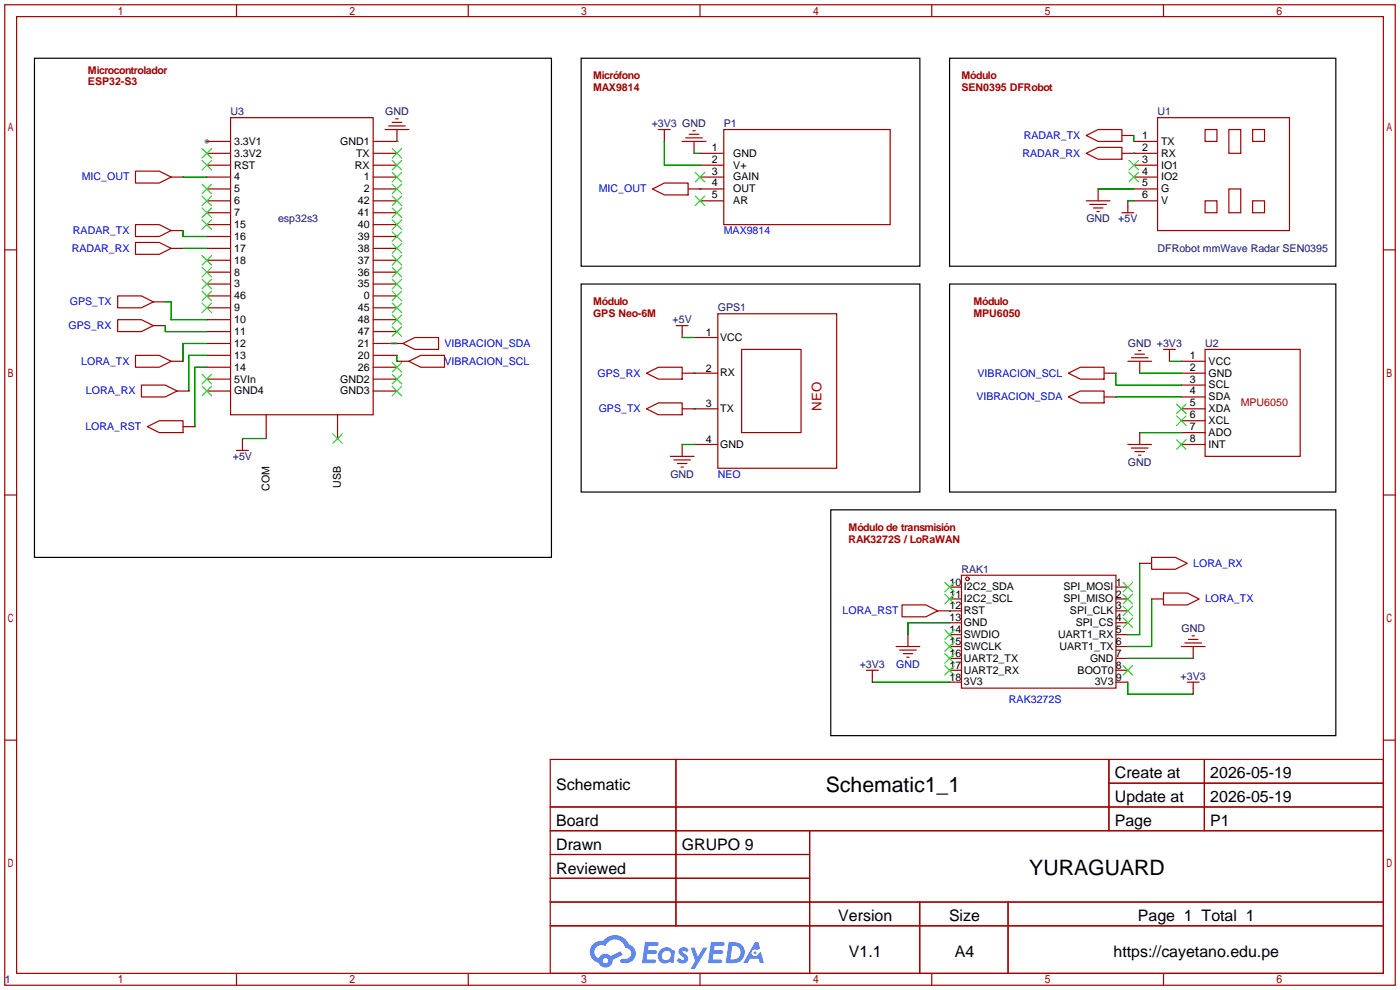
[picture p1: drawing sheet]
<svg xmlns="http://www.w3.org/2000/svg" width="299mm" height="212mm" viewBox="0 0 299 212" stroke-linecap="round" stroke-linejoin="round" font-family="sans-serif">
<circle cx="44.2" cy="30.2" r=".51" fill="#999"/>
<g fill="none" stroke="#a10000" stroke-width=".25">
<path d="M1 1h297.2v209.6h-297.2zM3.6 3.6h292.1v204.4h-292.1zM50.5 1v2.6M100.1 1v2.6M149.6 1v2.6M199.1 1v2.6M248.7 1v2.6M1 53.4h2.6M295.7 53.4h2.5M1 105.8h2.6M295.7 105.8h2.5M1 158.2h2.6"/>
<path d="M295.7 158.2h2.5M117.6 162.3h178.1v45.7h-178.1zM117.6 172.5h178.1M117.6 177.5h178.1M144.5 162.3v35.6M173 177.5v30.5M237 162.3v15.2M237 167.4h58.7M257.4 162.3v15.2M117.6 182.6h55.4M117.6 192.8h178.1M117.6 187.7h55.4"/>
<path d="M117.6 197.9h178.1M196.6 192.8v15.2M215.4 192.8v15.2M50.5 208v2.6M100.1 208v2.6M149.6 208v2.6M199.1 208v2.6M248.7 208v2.6"/>
</g>
<g fill="#5487ff">
<path d="M145.3 202.7a1.3 1.3 0 0 1 1.9 .3l-.4 .6a.54 .54 0 0 0-.9-.2l.1 .2a1.34 1.34 0 0 1 .9 1.8 1.47 1.47 0 0 1-2.3-.1l.5-.6 .8 .5a.31 .31 0 0 0 .4-.3 .31 .31 0 0 0-.3-.4 1.12 1.12 0 0 1-.7-1.8z"/>
<path d="M147.6 202.5h.9l.6 2 1.2-2h.9l-2.7 4.6h-.9l1-1.7z"/>
<path d="M137.8 201.4h1.7a1.31 1.31 0 0 1 1.2 .2 .4 .4 0 0 1-.3 .5l-1.8 .1-.1 .9h1.6a.4 .4 0 0 1 .4 .4 .4 .4 0 0 1-.5 .4h-1.6l-.2 1.2h1.4a.46 .46 0 0 1 .5 0 .46 .46 0 0 1 .1 .5l-.4 .2h-2.6z"/>
<path d="M151.9 201.4h1.7a1.32 1.32 0 0 1 1.2 .2 .39 .39 0 0 1-.3 .5l-1.8 .1-.1 .9h1.6a.4 .4 0 0 1 .4 .4 .4 .4 0 0 1-.4 .4h-1.7l-.2 1.2h1.4a.46 .46 0 0 1 .5 0 .46 .46 0 0 1 .1 .5l-.4 .2h-2.6z"/>
<path d="M161.3 201.4h.8l.3 1.3-.6 .4a.75 .75 0 0 0-1.1 .3 .75 .75 0 0 0 .5 1 .75 .75 0 0 0 .9-.7l.5-.2 .6 2.3h-.8l-.3-.9h-1.8l-.5 .9h-1z"/>
<path d="M155.7 201.4l-.6 4.4h1.5a2.27 2.27 0 0 0 2.6-2.2 2.27 2.27 0 0 0-2.7-2.2zM156.5 202.1a1.5 1.5 0 0 1 1.8 1.6 1.5 1.5 0 0 1-1.9 1.4h-.3z"/>
<path d="M141.2 203a1.6 1.6 0 0 0-.3 2.3 1.6 1.6 0 0 0 2.3 .2l.7 .3 .3-2.4-.1-.3-.5-.1a1.58 1.58 0 0 0-2.4 0zM141.8 203.5a.98 .98 0 0 1 1.6 .4 .98 .98 0 0 1-1.1 1.3 .94 .94 0 0 1-.9-.7 .94 .94 0 0 1 .4-1z"/>
<path d="M126.8 201.8a2.37 2.37 0 0 0 1.1 4 1.54 1.54 0 0 0 1.8 1 1.54 1.54 0 0 0 1.2-1.6l2.2-1.1-.5-.8-2 1a1.57 1.57 0 0 0-2.7 .5 1.5 1.5 0 0 1-.7-2.1 1.5 1.5 0 0 1 2.2-.5 2.23 2.23 0 0 1 2.3-1.4 2.23 2.23 0 0 1 2 1.8 1.16 1.16 0 0 1 1.2 1.1 1.16 1.16 0 0 1-1.1 1.2h-.7a.47 .47 0 0 0-.5 .4 .47 .47 0 0 0 .4 .5 2.17 2.17 0 0 0 2.5-.9 2.17 2.17 0 0 0-.3-2.7l-.8-.4a3.2 3.2 0 0 0-5.5-.7l-1.1 .1zM128.8 205.3a.6 .6 0 0 1 1.2 0 .6 .6 0 0 1-1.2 0z"/>
<circle cx="161.4" cy="203.6" r=".28"/>
</g>
<path d="M7.4 12.4h110.5v106.7h-110.5zM124.2 12.4h72.4v44.5h-72.4zM202.9 12.4h82.6v44.5h-82.6zM124.2 60.7h72.4v44.5h-72.4zM202.9 60.7h82.6v44.5h-82.6zM177.5 109h108v48.2h-108z" fill="none" stroke="#000" stroke-width=".25"/>
<g fill="none" stroke="#a10000" stroke-width=".25">
<path d="M29 36.6h5l2.6 1.2-2.6 1.3h-5zM36.6 37.8h2.5M44.2 32.8h5.1M44.2 35.3h5.1M44.2 37.8h5.1M44.2 30.2h5.1M49.3 25.1h30.5v63.5h-30.5zM79.8 32.8h5M79.8 35.3h5M79.8 37.8h5M82.3 27.7h5.1M83.1 26.9h3.5"/>
<path d="M83.8 26.2h2.1M84.6 25.4h.5M84.8 27.7v2.5h-5M140.7 27.7h2.6M142 27.7v2.5M145.8 30.2h5.1M146.6 29.5h3.5M147.3 28.7h2.1M148.1 27.9h.5M148.3 30.2v2.6M149.6 32.8h5.1M149.6 35.3h5.1"/>
<path d="M149.6 37.8h5.1M154.7 27.7h35.5v20.3h-35.5zM232.2 29l2.5-1.3h5.1v2.5h-5.1zM232.2 32.8l2.5-1.3h5.1v2.5h-5.1zM239.8 32.8h7.6M239.8 29h2.5M242.3 35.3h5.1M242.3 37.8h5.1M242.3 30.2h5.1M247.4 25.1h28.2v24.2h-28.2zM257.6 27.7h2.5v2.5h-2.5zM262.6 27.7h2.6v5.1h-2.6z"/>
<path d="M267.7 27.7h2.6v2.5h-2.6zM29 48h5l2.6 1.3-2.6 1.2h-5zM29 51.8h5l2.6 1.3-2.6 1.3h-5zM36.6 53.1h2.5M36.6 49.3h2.5M44.2 40.4h5.1M44.2 42.9h5.1M44.2 45.5h5.1M44.2 48h5.1M44.2 50.5h5.1M44.2 53.1h5.1M44.2 55.6h5.1"/>
<path d="M44.2 58.2h5.1M79.8 40.4h5M79.8 42.9h5M79.8 45.5h5M79.8 48h5M79.8 50.5h5M79.8 53.1h5M79.8 55.6h5M79.8 58.2h5M139.4 40.4l2.6-1.3h5.1v2.6h-5.1zM147.1 40.4h7.6M149.6 42.9h5.1"/>
<path d="M232.2 42.9h5M232.9 43.7h3.6M233.7 44.4h2M234.4 45.2h.5M234.7 40.4v2.5M239.8 45.5h2.5M241 42.9v2.6M242.3 40.4h5.1M242.3 42.9h5.1M257.6 42.9h2.5v2.6h-2.5zM262.6 40.4h2.6v5.1h-2.6zM267.7 42.9h2.6v2.6h-2.6z"/>
<path d="M25.1 63.2h5.1l2.6 1.3-2.6 1.3h-5.1zM25.1 68.3h5.1l2.6 1.3-2.6 1.3h-5.1zM29 75.9h5l2.6 1.3-2.6 1.3h-5zM32.8 69.6h2.5M32.8 64.5h2.5M36.6 77.2h2.5M44.2 60.7h5.1M44.2 63.2h5.1M44.2 65.8h5.1M44.2 68.3h5.1M44.2 70.9h5.1M44.2 73.4h5.1"/>
<path d="M44.2 75.9h5.1M44.2 78.5h5.1M79.8 60.7h5M79.8 63.2h5M79.8 65.8h5M79.8 68.3h5M79.8 70.9h5M79.8 73.4h6.3M79.8 75.9h5M79.8 78.5h5M84.8 77.2h2.6M86.1 73.4l2.5-1.3h5.1v2.6h-5.1z"/>
<path d="M87.4 77.2l2.5-1.3h5.1v2.6h-5.1zM138.2 79.8l2.5-1.3h5.1v2.5h-5.1zM144.5 69.6h2.6M145.8 79.8h7.6M145.8 69.6v2.5M148.3 72.1h5.1M153.4 67.1h25.4v33h-25.4zM158.5 74.7h12.7v17.8h-12.7zM228.3 79.8l2.6-1.3h5.1v2.5h-5.1zM236 79.8h2.5M241 77.2h5.1M241.8 76.5h3.6"/>
<path d="M242.6 75.7h2M243.3 74.9h.5M243.6 77.2v2.6M248.7 74.7h2.5M249.9 74.7v2.5M252.5 79.8h5.1M252.5 77.2h5.1M257.6 74.7h20.3v22.8h-20.3zM30.2 82.3h5.1l2.5 1.3-2.5 1.2h-5.1zM31.5 91.2l2.5-1.3h5.1v2.6h-5.1zM37.8 83.6h2.6M39.1 91.2h2.6"/>
<path d="M44.2 81h5.1M44.2 83.6h5.1M50.5 96.3h2.6M51.8 93.7v2.6M56.9 88.6v5.1M72.1 88.6v5.1M79.8 81h5M79.8 83.6h5M138.2 87.4l2.5-1.3h5.1v2.5h-5.1zM143.3 97.5h5M144 98.3h3.6M144.8 99.1h2"/>
<path d="M145.5 99.8h.5M145.8 87.4h7.6M145.8 95v2.5M148.3 95h5.1M228.3 84.8l2.6-1.2h5.1v2.5h-5.1zM236 84.8h2.5M241 95h5.1M241.8 95.8h3.6M242.6 96.5h2M243.3 97.3h.5M243.6 92.5v2.5M252.5 87.4h5.1"/>
<path d="M252.5 95h5.1M252.5 82.3h5.1M252.5 84.8h5.1M252.5 89.9h5.1M252.5 92.5h5.1M246.1 119.1h5.1l2.5 1.3-2.5 1.3h-5.1zM191.5 138.2h5.1M192.3 138.9h3.5M192.8 129.3h5.1l2.5 1.3-2.5 1.2h-5.1zM193 139.7h2.1M194.1 135.6v2.6M200.4 130.6h5.1"/>
<path d="M202.9 125.5h2.6M202.9 128h2.6M202.9 133.1h2.6M202.9 135.6h2.6M202.9 138.2h2.6M205.5 122.9h33v24.2h-33zM238.5 125.5h2.5M238.5 128h2.5M238.5 130.6h2.5M238.5 133.1h2.5M238.5 135.6h2.5M238.5 138.2h2.5"/>
<path d="M243.6 120.4h2.5M246.1 128h2.6M248.7 126.7h5l2.6 1.3-2.6 1.3h-5zM252.5 138.2h5.1M253.2 137.4h3.6M254 136.7h2M254.8 135.9h.5M255 138.2v2.5M185.2 143.3h2.5M186.4 143.3v2.5M193.8 140.5h.5M202.9 140.7h2.6"/>
<path d="M202.9 143.3h2.6M202.9 145.8h2.6M238.5 140.7h2.5M238.5 143.3h2.5M238.5 145.8h2.5M253.7 145.8h2.6M255 145.8v2.5"/>
<circle cx="206.8" cy="123.7" r=".38"/>
</g>
<g fill="none" stroke="#3c3" stroke-width=".25">
<path d="M43.2 31.8l2 2M43.2 34.3l2 2M43.2 39.4l2 2M45.2 31.8l-2 2M45.2 34.3l-2 2M45.2 39.4l-2 2M83.8 31.8l2.1 2M83.8 34.3l2.1 2M83.8 36.8l2.1 2.1M83.8 39.4l2.1 2M85.9 31.8l-2.1 2M85.9 34.3l-2.1 2"/>
<path d="M85.9 36.8l-2.1 2.1M85.9 39.4l-2.1 2M148.6 36.8l2 2.1M150.6 36.8l-2 2.1M241.3 34.3l2 2M241.3 36.8l2 2.1M243.3 34.3l-2 2M243.3 36.8l-2 2.1M43.2 41.9l2 2M43.2 44.4l2 2.1M43.2 47l2 2M43.2 54.6l2 2"/>
<path d="M43.2 59.7l2 2M43.2 57.2l2 2M45.2 41.9l-2 2M45.2 44.4l-2 2.1M45.2 47l-2 2M45.2 54.6l-2 2M45.2 59.7l-2 2M45.2 57.2l-2 2M83.8 41.9l2.1 2M83.8 44.4l2.1 2.1M83.8 47l2.1 2M83.8 49.5l2.1 2.1"/>
<path d="M83.8 52.1l2.1 2M83.8 54.6l2.1 2M83.8 57.2l2.1 2M83.8 59.7l2.1 2M85.9 41.9l-2.1 2M85.9 44.4l-2.1 2.1M85.9 47l-2.1 2M85.9 49.5l-2.1 2.1M85.9 52.1l-2.1 2M85.9 54.6l-2.1 2M85.9 57.2l-2.1 2M85.9 59.7l-2.1 2"/>
<path d="M148.6 41.9l2 2M150.6 41.9l-2 2M43.2 62.2l2 2.1M43.2 64.8l2 2M45.2 62.2l-2 2.1M45.2 64.8l-2 2M83.8 62.2l2.1 2.1M83.8 64.8l2.1 2M83.8 67.3l2.1 2M83.8 69.8l2.1 2.1M83.8 77.5l2.1 2M85.9 62.2l-2.1 2.1"/>
<path d="M85.9 64.8l-2.1 2M85.9 67.3l-2.1 2M85.9 69.8l-2.1 2.1M85.9 77.5l-2.1 2M43.2 80l2 2M43.2 82.5l2 2.1M45.2 80l-2 2M45.2 82.5l-2 2.1M71.1 92.7l2.1 2M73.2 92.7l-2.1 2M83.8 80l2.1 2M83.8 82.5l2.1 2.1"/>
<path d="M85.9 80l-2.1 2M85.9 82.5l-2.1 2.1M251.5 86.4l2 2M251.5 88.9l2 2M251.5 94l2 2M253.5 86.4l-2 2M253.5 88.9l-2 2M253.5 94l-2 2M201.9 124.5l2.1 2M201.9 127l2.1 2M201.9 134.6l2.1 2.1M201.9 137.2l2.1 2"/>
<path d="M201.9 139.7l2.1 2M204 124.5l-2.1 2M204 127l-2.1 2M204 134.6l-2.1 2.1M204 137.2l-2.1 2M204 139.7l-2.1 2M240 124.5l2.1 2M240 127l2.1 2M240 129.5l2.1 2.1M240 132.1l2.1 2M242.1 124.5l-2.1 2M242.1 127l-2.1 2"/>
<path d="M242.1 129.5l-2.1 2.1M242.1 132.1l-2.1 2M201.9 142.2l2.1 2.1M204 142.2l-2.1 2.1M240 142.2l2.1 2.1M242.1 142.2l-2.1 2.1"/>
</g>
<g fill="none" stroke="#008700" stroke-width=".25">
<path d="M39.1 37.8h5.1M84.8 30.2h.1M142 30.2v5.1h7.6M148.3 32.8h1.3M242.3 32.8h.1M242.3 29v1.2M39.1 49.3v1.2h5.1M39.1 53.1h5.1M149.6 40.4h.1M234.7 40.4h7.6M241 42.9h1.3M35.3 64.5h1.3v3.8h7.6"/>
<path d="M35.3 69.6v1.3h8.9M44.2 73.4h-5.1v3.8M44.2 75.9h-3.8v7.7M44.2 78.5h-2.5v12.7M83.6 73.4h1.2M84.8 75.9v1.3M145.8 72.1h2.5M148.3 79.8h.1M238.5 79.8v2.5h14M243.6 79.8h8.9M249.9 77.2h2.6M51.8 93.7h5.1"/>
<path d="M145.8 95h2.5M148.3 87.4h.1M238.5 84.8h14M243.6 92.5h8.9M202.9 130.6h.1M202.9 133.1h-8.8v2.5M243.6 120.4v15.2h-2.6M246.1 128v10.2h-5.1M186.4 145.8h16.5M241 145.8v2.5h14M241 140.7h14"/>
</g>
<g font-size="4.5">
<text x="176.5" y="169.2">Schematic1_1</text>
<text x="220" y="187">YURAGUARD</text>
</g>
<g font-size="3.4">
<text x="238.3" y="166.4">Create at</text>
<text x="258.7" y="166.4">2026-05-19</text>
<text x="118.9" y="168.9">Schematic</text>
<text x="238.3" y="171.4">Update at</text>
<text x="258.7" y="171.4">2026-05-19</text>
<text x="118.9" y="176.5">Board</text>
<text x="238.3" y="176.5">Page</text>
<text x="258.7" y="176.5">P1</text>
<text x="118.9" y="181.6">Drawn</text>
<text x="145.7" y="181.6">GRUPO 9</text>
<text x="118.9" y="186.7">Reviewed</text>
<text x="179.2" y="196.8">Version</text>
<text x="202.8" y="196.8">Size</text>
<text x="243.2" y="196.8">Page 1 Total 1</text>
<text x="181.4" y="204.5">V1.1</text>
<text x="204.1" y="204.5">A4</text>
<text x="238" y="204.5">https://cayetano.edu.pe</text>
</g>
<text font-size="2.8" fill="#a00000" x="175.6" y="87.8" transform="rotate(-90 175.6 87.8)">NEO</text>
<g font-size="2.3" fill="#900">
<text x="18.8" y="15.7">Microcontrolador</text>
<text x="126.7" y="17">Micrófono</text>
<text x="205.5" y="17">Módulo</text>
<text x="18.8" y="18.3">ESP32-S3</text>
<text x="126.7" y="19.5">MAX9814</text>
<text x="205.5" y="19.5">SEN0395 DFRobot</text>
<text x="126.7" y="65.2">Módulo</text>
<text x="208" y="65.2">Módulo</text>
<text x="126.7" y="67.8">GPS Neo-6M</text>
<text x="208" y="67.8">MPU6050</text>
<text x="181.4" y="113.5">Módulo de transmisión</text>
<text x="181.4" y="116">RAK3272S / LoRaWAN</text>
</g>
<g font-size="2.3" fill="#000080">
<text x="49.3" y="24.6">U3</text>
<text x="82.3" y="24.6">GND</text>
<text x="139.3" y="27.1">+3V3 GND</text>
<text x="154.7" y="27.1">P1</text>
<text x="247.4" y="24.6">U1</text>
<text x="59.4" y="47.5">esp32s3</text>
<text x="232.2" y="47.5">GND</text>
<text x="239" y="47.5">+5V</text>
<text x="247.4" y="53.8">DFRobot mmWave Radar SEN0395</text>
<text x="143.7" y="69.1">+5V</text>
<text x="153.4" y="66.5">GPS1</text>
<text x="241.1" y="74.1">GND +3V3</text>
<text x="257.6" y="74.1">U2</text>
<text x="49.8" y="98.3">+5V</text>
<text x="241.1" y="99.5">GND</text>
<text x="143.3" y="102.1">GND</text>
<text x="205.5" y="122.4">RAK1</text>
<text x="252.5" y="135.1">GND</text>
<text x="183.8" y="142.7">+3V3</text>
<text x="252.3" y="145.3">+3V3</text>
<text x="1" y="210">1</text>
</g>
<g font-size="2.3" fill="#00f">
<text x="218.8" y="29.7">RADAR_TX</text>
<text x="218.5" y="33.5">RADAR_RX</text>
<text x="17.5" y="38.6">MIC_OUT</text>
<text x="128" y="41.1">MIC_OUT</text>
<text x="15.3" y="53.8">RADAR_RX</text>
<text x="15.6" y="50">RADAR_TX</text>
<text x="154.7" y="50">MAX9814</text>
<text x="14.9" y="65.2">GPS_TX</text>
<text x="14.7" y="70.3">GPS_RX</text>
<text x="17.3" y="77.9">LORA_TX</text>
<text x="95" y="74.1">VIBRACION_SDA</text>
<text x="95" y="77.9">VIBRACION_SCL</text>
<text x="127.7" y="80.5">GPS_RX</text>
<text x="208.9" y="80.5">VIBRACION_SCL</text>
<text x="18.4" y="84.3">LORA_RX</text>
<text x="128" y="88.1">GPS_TX</text>
<text x="208.7" y="85.6">VIBRACION_SDA</text>
<text x="18.3" y="91.9">LORA_RST</text>
<text x="153.4" y="102.1">NEO</text>
<text x="255" y="121.1">LORA_RX</text>
<text x="180.1" y="131.3">LORA_RST</text>
<text x="257.6" y="128.7">LORA_TX</text>
<text x="191.5" y="142.7">GND</text>
<text x="215.6" y="150.3">RAK3272S</text>
</g>
<g font-size="2.3">
<text x="244.1" y="29.7">1</text>
<text x="50" y="31">3.3V1</text>
<text x="50" y="33.5">3.3V2</text>
<text x="72.7" y="31">GND1</text>
<text x="76.1" y="33.5">TX</text>
<text x="152.2" y="32.2">1</text>
<text x="152.2" y="34.8">2</text>
<text x="156.7" y="33.5">GND</text>
<text x="244.1" y="32.2">2</text>
<text x="244.1" y="34.8">3</text>
<text x="248.2" y="31">TX</text>
<text x="248.2" y="33.5">RX</text>
<text x="50" y="36">RST</text>
<text x="50" y="38.6">4</text>
<text x="50" y="41.1">5</text>
<text x="75.8" y="36">RX</text>
<text x="77.7" y="38.6">1</text>
<text x="77.7" y="41.1">2</text>
<text x="152.2" y="37.3">3</text>
<text x="152.2" y="39.8">4</text>
<text x="156.7" y="36">V+</text>
<text x="156.7" y="38.6">GAIN</text>
<text x="156.7" y="41.1">OUT</text>
<text x="244.1" y="37.3">4</text>
<text x="244.1" y="39.8">5</text>
<text x="248.2" y="36">IO1</text>
<text x="248.2" y="38.6">IO2</text>
<text x="248.2" y="41.1">G</text>
<text x="50" y="43.7">6</text>
<text x="50" y="46.2">7</text>
<text x="76.5" y="43.7">42</text>
<text x="76.5" y="46.2">41</text>
<text x="152.2" y="42.4">5</text>
<text x="156.7" y="43.7">AR</text>
<text x="244.1" y="42.4">6</text>
<text x="248.2" y="43.7">V</text>
<text x="50" y="48.7">15</text>
<text x="50" y="51.3">16</text>
<text x="50" y="53.8">17</text>
<text x="76.5" y="48.7">40</text>
<text x="76.5" y="51.3">39</text>
<text x="76.5" y="53.8">38</text>
<text x="50" y="56.4">18</text>
<text x="50" y="58.9">8</text>
<text x="76.5" y="56.4">37</text>
<text x="76.5" y="58.9">36</text>
<text x="50" y="61.4">3</text>
<text x="50" y="64">46</text>
<text x="76.5" y="61.4">35</text>
<text x="77.7" y="64">0</text>
<text x="50" y="66.5">9</text>
<text x="50" y="69.1">10</text>
<text x="50" y="71.6">11</text>
<text x="76.5" y="66.5">45</text>
<text x="76.5" y="69.1">48</text>
<text x="76.5" y="71.6">47</text>
<text x="150.9" y="71.8">1</text>
<text x="50" y="74.1">12</text>
<text x="50" y="76.7">13</text>
<text x="76.5" y="74.1">21</text>
<text x="76.5" y="76.7">20</text>
<text x="153.9" y="72.8">VCC</text>
<text x="254.3" y="76.7">1</text>
<text x="258.3" y="77.9">VCC</text>
<text x="50" y="79.2">14</text>
<text x="50" y="81.8">5VIn</text>
<text x="72.7" y="81.8">GND2</text>
<text x="76.5" y="79.2">26</text>
<text x="150.9" y="79.4">2</text>
<text x="153.9" y="80.5">RX</text>
<text x="254.3" y="79.2">2</text>
<text x="254.3" y="81.8">3</text>
<text x="258.3" y="80.5">GND</text>
<text x="258.3" y="83">SCL</text>
<text x="50" y="84.3">GND4</text>
<text x="72.7" y="84.3">GND3</text>
<text x="150.9" y="87.1">3</text>
<text x="153.9" y="88.1">TX</text>
<text x="254.3" y="84.3">4</text>
<text x="254.3" y="86.8">5</text>
<text x="254.3" y="89.4">6</text>
<text x="258.3" y="85.6">SDA</text>
<text x="258.3" y="88.1">XDA</text>
<text x="150.9" y="94.7">4</text>
<text x="153.9" y="95.7">GND</text>
<text x="254.3" y="91.9">7</text>
<text x="254.3" y="94.5">8</text>
<text x="258.3" y="90.6">XCL</text>
<text x="258.3" y="93.2">ADO</text>
<text x="258.3" y="95.7">INT</text>
<text x="57.6" y="104.9" transform="rotate(-90 57.6 104.9)">COM</text>
<text x="72.9" y="104.2" transform="rotate(-90 72.9 104.2)">USB</text>
<text x="203" y="125.2">10</text>
<text x="238.5" y="125.2">1</text>
<text x="203" y="127.7">11</text>
<text x="203" y="130.2">12</text>
<text x="206" y="126.2">I2C2_SDA</text>
<text x="206" y="128.7">I2C2_SCL</text>
<text x="206" y="131.3">RST</text>
<text x="227.3" y="126.2">SPI_MOSI</text>
<text x="227.3" y="128.7">SPI_MISO</text>
<text x="228.7" y="131.3">SPI_CLK</text>
<text x="238.5" y="127.7">2</text>
<text x="238.5" y="130.2">3</text>
<text x="203" y="132.8">13</text>
<text x="203" y="135.3">14</text>
<text x="203" y="137.9">15</text>
<text x="206" y="133.8">GND</text>
<text x="206" y="136.3">SWDIO</text>
<text x="226.2" y="136.3">UART1_RX</text>
<text x="229.9" y="133.8">SPI_CS</text>
<text x="238.5" y="132.8">4</text>
<text x="238.5" y="135.3">5</text>
<text x="238.5" y="137.9">6</text>
<text x="203" y="140.4">16</text>
<text x="203" y="142.9">17</text>
<text x="206" y="138.9">SWCLK</text>
<text x="206" y="141.4">UART2_TX</text>
<text x="206" y="144">UART2_RX</text>
<text x="226.4" y="138.9">UART1_TX</text>
<text x="230.3" y="144">BOOT0</text>
<text x="233" y="141.4">GND</text>
<text x="238.5" y="140.4">7</text>
<text x="238.5" y="142.9">8</text>
<text x="203" y="145.5">18</text>
<text x="206" y="146.5">3V3</text>
<text x="234" y="146.5">3V3</text>
<text x="238.5" y="145.5">9</text>
</g>
<text font-size="2.3" fill="#a00000" x="265.2" y="86.8">MPU6050</text>
</svg>
